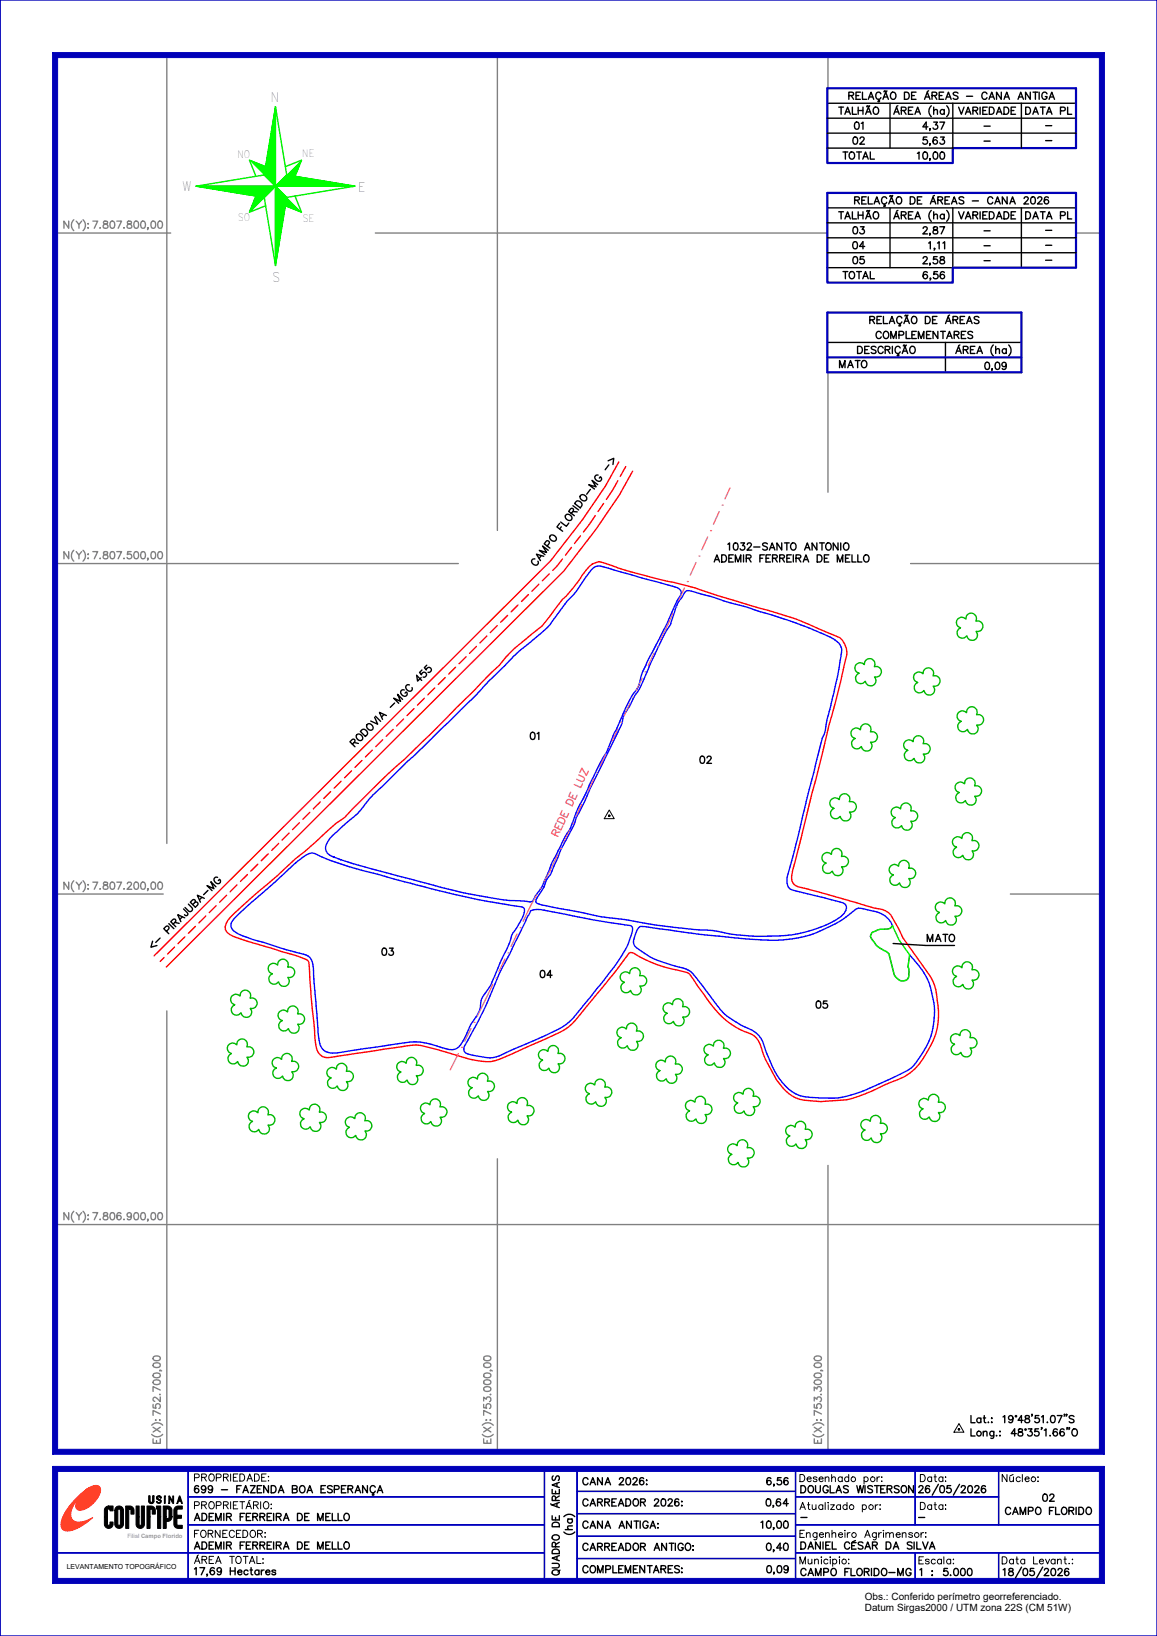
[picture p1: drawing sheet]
<svg xmlns="http://www.w3.org/2000/svg" width="210mm" height="297mm" viewBox="0 0 210 297" stroke-linecap="round" stroke-linejoin="round" font-family="sans-serif">
<!-- layer: MARGEM -->
<path d="M0 0h210v297h-210zM0 0v297" fill="none" stroke="#0000b8" stroke-width=".25"/>
<g fill="none" stroke="#0000b8" stroke-width=".18">
<path d="M9.5 266.2h191l-1 .9h-189zM34.1 266.7h.1v20.3h-.1zM34.2 266.7v20.3M34.2 276.8h64.6v.1h-64.6zM34.2 271.7h64.6v.1h-64.6zM34.2 276.8h64.6M34.2 271.8h64.6M98.8 266.7h.1v20.1h-.1zM98.8 266.7v20.1M104.7 266.7h.1v20.1h-.1zM104.7 270.7h39.7v.1h-39.7zM104.7 274.8h39.7v.1h-39.7z"/>
<path d="M104.7 278.8h39.7v.1h-39.7zM104.7 270.7h39.7M104.7 274.8h39.7M104.7 278.9h39.7M104.7 266.7v20.1M144.4 266.7h.1v20.1h-.1zM144.4 266.7v20.1M144.4 276.8h55.6v.1h-55.6zM144.4 271.7h36.9v.1h-36.9zM144.4 276.8h55.6M144.4 271.8h36.9M166 266.7h.1v10.1h-.1z"/>
<path d="M166.1 266.7v10.1M181.2 266.7h.1v10.1h-.1zM181.3 266.7v10.1M10 281.9h88.8v.1h-88.8zM10 281.9h88.8M104.7 282.9h39.7v.1h-39.7zM104.7 282.9h39.7M144.4 281.9h55.6v.1h-55.6zM144.4 281.9h55.6M166 281.9h.1v5.1h-.1zM166.1 281.9v5.1M181.2 281.9h.1v5.1h-.1z"/>
<path d="M181.3 281.9v5.1"/>
</g>
<path d="M9.5 266.2h191l-1 .9h-189z" fill="#0000b8"/>
<path d="M199.5 267.1l1-.9v21.3l-1-1z" fill="none" stroke="#0000b8" stroke-width=".18"/>
<path d="M199.5 267.1l1-.9v21.3l-1-1z" fill="#0000b8"/>
<path d="M9.5 287.5l1-1h189l1 1z" fill="none" stroke="#0000b8" stroke-width=".18"/>
<path d="M9.5 287.5l1-1h189l1 1z" fill="#0000b8"/>
<path d="M9.5 266.2l1 .9v19.4l-1 1z" fill="none" stroke="#0000b8" stroke-width=".18"/>
<path d="M9.5 266.2l1 .9v19.4l-1 1z" fill="#0000b8"/>
<path d="M34.1 266.7h.1v20.1h-.1zM34.2 266.7v20.1" fill="none" stroke="#0000b8" stroke-width=".18"/>
<path d="M27 271.6h.2v.9a.28 .28 0 0 0 .3 .3 .28 .28 0 0 0 .2-.3v-.9h.2v.9a.44 .44 0 0 1-.4 .4 .44 .44 0 0 1-.5-.4zM28.5 271.7a.45 .45 0 0 1 .5-.1 .45 .45 0 0 1 .3 .3l-.4-.2-.2 .1-.1 .1 .7 .6-.8-.3-.1-.3zM28.5 271.7a.45 .45 0 0 1 .5-.1 .45 .45 0 0 1 .3 .3l-.4-.2-.3 .2v.1l.6 .3a.4 .4 0 0 1-.1 .6 .4 .4 0 0 1-.5 0l-.2-.3 .4 .2h.2l.1-.2-.6-.5zM29.1 272.5h.1M29.8 271.6h.2v1.3h-.2zM30.6 271.6h.2l.6 1v-1h.1v1.3h-.1l-.6-1v1h-.2zM32.6 271.6h.1l.4 1.3h-.2l-.1-.4h-.4l-.1 .4h-.2zM32.6 271.9l.2 .5h-.3z" fill="none" stroke="#000" stroke-width=".18"/>
<g fill="#000">
<path d="M27 271.6h.2v.9a.28 .28 0 0 0 .3 .3 .28 .28 0 0 0 .2-.3v-.9h.2v.9a.44 .44 0 0 1-.4 .4 .44 .44 0 0 1-.5-.4z" fill-rule="evenodd"/>
<path d="M28.5 271.7a.45 .45 0 0 1 .5-.1 .45 .45 0 0 1 .3 .3l-.4-.2-.2 .1-.1 .1 .7 .6-.8-.3-.1-.3z" fill-rule="evenodd"/>
<path d="M28.5 271.7v.4l.6 .5-.1 .2h-.2l-.4-.2a.41 .41 0 0 0 .5 .3 .41 .41 0 0 0 .3-.5l-.6-.5 .1-.1 .2-.1 .4 .2a.45 .45 0 0 0-.3-.3 .45 .45 0 0 0-.5 .1z" fill-rule="evenodd"/>
<path d="M29.8 271.6v1.3h.2v-1.3zM30.6 271.6v1.3h.2v-1l.6 1h.1v-1.3h-.1v1l-.6-1zM32.6 271.6l-.5 1.3h.2l.1-.4h.4l.1 .4h.2l-.4-1.3zM32.6 271.9l.2 .5h-.3z" fill-rule="evenodd"/>
</g>
<path d="M14.8 271.2l1.2-1-1.6 1.7v-.3z" fill="none" stroke="#ff3f00" stroke-width=".18"/>
<path d="M14.8 271.2l1.2-1-1.6 1.7v-.3z" fill-rule="evenodd" fill="#ff3f00"/>
<path d="M18.9 275.4h.6v1.3a.23 .23 0 0 0 .2 .2 .23 .23 0 0 0 .3-.2v-.4h.5v.4a.79 .79 0 0 1-.8 .8 .79 .79 0 0 1-.8-.8z" fill="none" stroke="#000" stroke-width=".18"/>
<path d="M18.9 275.4h.6v1.3a.23 .23 0 0 0 .2 .2 .23 .23 0 0 0 .3-.2v-.4h.5v.4a.79 .79 0 0 1-.8 .8 .79 .79 0 0 1-.8-.8z" fill-rule="evenodd" fill="#000"/>
<path d="M13.9 271.9l1.5-1.3-1.1 1.2a4.2 4.2 0 0 0-1.3 3.8 1.92 1.92 0 0 0 2.5 .5l1.3-.6-2 1.5a3.5 3.5 0 0 1-3.3 .7 1.92 1.92 0 0 1-.1-2.4l1-1.6zM15 271.1a3 3 0 0 1 2.8-1.4 1.19 1.19 0 0 1 .2 1.8l-.6 .9-.7 .7a2.48 2.48 0 0 1-2.7 .9 1.83 1.83 0 0 1 .5-2.3zM15.4 270.6l.7-.4z" fill="none" stroke="#ff3f00" stroke-width=".18"/>
<path d="M15 271.1a2.67 2.67 0 0 0-1.1 2.7 1.47 1.47 0 0 0 1.9-.1l1.4-1.1a2.48 2.48 0 0 0 .9-2.7 1.85 1.85 0 0 0-2.5 .6zM15.4 270.6l.7-.4zM13.9 271.9l-1.8 2.3a3.5 3.5 0 0 0-.8 3.3 1.94 1.94 0 0 0 2.4 .1l1.5-.8 1.6-1.3a3.4 3.4 0 0 1-3.5 .5 2.28 2.28 0 0 1 .1-2.8l1.2-1.7 .8-.9z" fill-rule="evenodd" fill="#ff3f00"/>
<path d="M19.1 273.7l.5-.3h.9v.9h-.5v-.3l-.5 .1v1.3h-.6v-1.3zM21.1 273.6a.79 .79 0 0 1 .9-.1 .79 .79 0 0 1 .4 .7v2.4a.79 .79 0 0 1-.8 .9 .79 .79 0 0 1-.8-.8v-2.6zM21.5 274h.2l.1 .1v2.6a.23 .23 0 0 1-.2 .2 .23 .23 0 0 1-.2-.2zM22.8 273.4h.7a.79 .79 0 0 1 .8 .8v.7h-.5l-.1-.8-.3-.1v3.5h-.6zM24.7 273.4h.6v3.3l.1 .2 .3-.2v-3.3h.5v3.3a.76 .76 0 0 1-.7 .8 .76 .76 0 0 1-.8-.8zM26.7 273.4h.7a.79 .79 0 0 1 .8 .8v.7h-.6v-.8l-.4-.1v3.5h-.5zM28.4 273.4h.8v4.1h-.6v-3.5h-.2zM29.6 273.4h.8a.79 .79 0 0 1 .8 .8v1.2a.79 .79 0 0 1-.8 .8h-.2v1.3h-.6zM30.2 273.9l.3 .1 .2 .1v1.3l-.2 .3h-.3zM31.8 273.7l.4-.3h.9v.6h-.8l-.2 .2v.9h.8v.5h-.8v1.1l.2 .2h.8v.6l-1-.1-.5-.5v-2.7z" fill="none" stroke="#000" stroke-width=".18"/>
<g fill="#000">
<path d="M19.1 273.7l-.2 .4v1.3h.6v-1.3l.5-.1v.3h.5v-.9h-.9zM22.8 273.4v4.1h.6v-3.5l.3 .1 .1 .8h.5v-.7a.79 .79 0 0 0-.8-.8zM24.7 273.4v3.3a.76 .76 0 0 0 .8 .8 .76 .76 0 0 0 .7-.8v-3.3h-.5v3.3l-.2 .2-.2-.2v-3.3zM26.7 273.4v4.1h.5v-3.5l.4 .1v.8h.6v-.7a.79 .79 0 0 0-.8-.8zM28.4 273.4v.6h.2v3.5h.6v-4.1zM29.6 273.4v4.1h.6v-1.3h.2a.79 .79 0 0 0 .8-.8v-1.2a.79 .79 0 0 0-.8-.8zM30.2 273.9l.3 .1 .2 .1v1.3l-.2 .3h-.3zM31.8 273.6l-.2 .5v2.8l.5 .5 1 .1v-.6h-.8l-.2-.2v-1.1h.8v-.5h-.8v-1l.2-.1h.8v-.6h-.9z" fill-rule="evenodd"/>
<path d="M21.1 273.6l-.3 .5v2.6a.79 .79 0 0 0 .8 .8 .79 .79 0 0 0 .8-.9v-2.4a.79 .79 0 0 0-.4-.7 .79 .79 0 0 0-.9 .1zM21.5 274h.2l.1 .1v2.6a.23 .23 0 0 1-.2 .2 .23 .23 0 0 1-.2-.2z" fill-rule="evenodd"/>
</g>
<path d="M27 271.6h.2v.9l.2 .3 .3-.1v-.2v-.9h.2v.9a.44 .44 0 0 1-.4 .4 .44 .44 0 0 1-.5-.4z" fill="none" stroke="#000" stroke-width=".25"/>
<!-- layer: SETA_NORTE -->
<g fill="none" stroke="#0f0" stroke-width=".25">
<path d="M50 19.4l2 12.4 12.4 2-12.4 2-2 12.4-2-12.4-12.4-2 12.4-2zM50 19.6h.1M50 19.4h.1M50 19.7h-.1M50 19.8l-.1 .1M50 19.9l-.1 .1M50 19.4v28.8M35.6 33.8h28.8M35.6 33.8h.1M35.8 33.8h-.1M35.9 33.8h-.1M36 33.8v.1"/>
<path d="M36.1 33.8v.1M36.3 33.8l-.1 .1M36.4 33.8l-.1 .1M36.5 33.8l-.1 .1M36.7 33.8l-.2 .1M36.8 33.8l-.2 .2M36.9 33.8l-.2 .2M37 33.8l-.2 .2M37.2 33.8l-.3 .2M37.3 33.8l-.3 .2M37.4 33.8l-.2 .3M37.5 33.8l-.2 .3"/>
<path d="M37.7 33.8l-.3 .3M37.8 33.8l-.3 .3M37.9 33.8l-.3 .3M38.1 33.8l-.4 .3M38.2 33.8l-.4 .4M38.3 33.8l-.4 .4M38.4 33.8l-.4 .4M38.6 33.8l-.5 .4M38.7 33.8l-.4 .4M38.8 33.8l-.4 .5M38.9 33.8l-.4 .5M39.1 33.8l-.5 .5"/>
<path d="M39.2 33.8l-.5 .5M39.3 33.8l-.5 .5M39.5 33.8l-.6 .5M39.6 33.8l-.6 .6M39.7 33.8l-.6 .6M39.8 33.8l-.6 .6M40 33.8l-.7 .6M40.1 33.8l-.6 .6M40.2 33.8l-.6 .7M40.3 33.8l-.6 .7M40.5 33.8l-.7 .7M40.6 33.8l-.7 .7"/>
<path d="M40.7 33.8l-.7 .7M40.9 33.8l-.8 .7M41 33.8l-.8 .8M41.1 33.8l-.8 .8M41.2 33.8l-.8 .8M41.4 33.8l-.9 .8M41.5 33.8l-.8 .8M41.6 33.8l-.8 .9M41.7 33.8l-.8 .9M41.9 33.8l-.9 .9M42 33.8l-.9 .9M42.1 33.8l-.9 .9"/>
<path d="M42.3 33.8l-1 .9M42.4 33.8l-1 1M42.5 33.8l-1 1M42.6 33.8l-1 1M42.8 33.8l-1 1M42.9 33.8l-1 1M43 33.8l-1 1M43.1 33.8l-1 1.1M43.3 33.8l-1.1 1.1M43.4 33.8l-1.1 1.1M43.5 33.8l-1.1 1.1M43.7 33.8l-1.2 1.1"/>
<path d="M43.8 33.8l-1.2 1.2M43.9 33.8l-1.2 1.2M44 33.8l-1.2 1.2M44.2 33.8l-1.2 1.2M44.3 33.8l-1.2 1.2M44.4 33.8l-1.2 1.2M44.6 33.8l-1.3 1.3M44.7 33.8l-1.3 1.3M44.8 33.8l-1.3 1.3M44.9 33.8l-1.3 1.3M45.1 33.8l-1.4 1.3M45.2 33.8l-1.4 1.4"/>
<path d="M45.3 33.8l-1.4 1.4M45.4 33.8l-1.4 1.4M45.5 29.2l2.5 2.5M45.6 33.8l-1.4 1.4M45.7 29.2l2.3 2.4M45.7 33.8l-1.4 1.4M45.8 33.8l-1.4 1.4M45.9 29.3l2.1 2.1M46 33.8l-1.5 1.5M46.1 33.8l-1.5 1.5M46.1 29.4l1.9 1.9M46.2 33.8l-1.5 1.5"/>
<path d="M46.3 29.5l1.7 1.7M46.3 33.8l-1.5 1.5M46.5 35.6l-1.2 2.9M46.5 33.8l-1.6 1.5M46.5 35.6h-.1M46.5 29.6l1.6 1.5M46.6 33.8l-1.6 1.6M46.7 33.8l-1.6 1.6M46.8 33.8l-1.5 1.6M47 33.8l-1.6 1.6M47.1 33.8l-1.6 1.6M47.1 29.8l1 1"/>
<path d="M47.2 33.8l-1.6 1.6M47.4 33.8l-1.7 1.7M47.5 33.8l-1.7 1.7M47.6 33.8l-1.7 1.7M47.7 33.8l-1.7 1.7M47.7 30.1l.5 .4M47.9 33.8l-1.8 1.7M48 33.8l-1.8 1.8M48.1 33.8l-1.8 1.8M48.2 30.2v.1M48.2 37.3l-2.9 1.2M48.2 30.3l-2.9-1.2 1.2 2.9"/>
<path d="M48.2 33.8l-1.7 1.8M48.4 33.8l-2.1 2M48.5 33.8l-2.2 2.3M48.6 33.8l-2.4 2.5M48.8 33.8l-2.7 2.7M48.9 33.8l-2.9 2.9M49 33.8l-3.1 3.1M49.1 33.8l-3.2 3.3M49.3 33.8l-3.5 3.5M49.4 33.8l-3.7 3.7M49.5 33.8l-3.9 3.9M49.6 33.8l-4.1 4.1"/>
<path d="M49.8 33.8l-4.4 4.3M49.9 33.8l-4.5 4.5M50 24.4l-1 1M50 38.2l2-2 2.1 2.1M50 38l2-2 2.3 2.4M50 20.1l-.1 .1M50 20.2l-.2 .2M50 20.3l-.2 .2M50 20.4l-.2 .3M50 20.6l-.2 .2M50 20.7l-.3 .3M50 20.8l-.3 .3"/>
<path d="M50 21l-.3 .3M50 21.1l-.3 .3M50 21.2l-.4 .4M50 21.3l-.4 .4M50 21.5l-.4 .4M50 21.6l-.4 .4M50 21.7l-.5 .5M50 21.9l-.5 .4M50 22l-.5 .5M50 22.1l-.5 .5M50 22.2l-.6 .6M50 22.4l-.6 .5"/>
<path d="M50 22.5l-.6 .6M50 22.6l-.6 .7M50 22.7l-.7 .7M50 22.9l-.7 .7M50 23l-.7 .7M50 23.1l-.7 .8M50 23.3l-.8 .7M50 23.4l-.8 .8M50 23.5l-.8 .8M50 23.6l-.8 .9M50 23.8l-.9 .8M50 23.9l-.9 .9"/>
<path d="M50 24l-.9 .9M50 24.1l-.9 1M50 24.3l-1 .9M50 24.5l-1 1M50 24.7l-1 1M50 24.8l-1.1 1M50 24.9l-1.1 1.1M50 25l-1.1 1.2M50 25.2l-1.1 1.1M50 25.3l-1.2 1.2M50 25.4l-1.2 1.2M50 25.5l-1.2 1.3"/>
<path d="M50 25.7l-1.2 1.2M50 25.8l-1.3 1.3M50 25.9l-1.3 1.3M50 26.1l-1.3 1.3M50 26.2l-1.3 1.3M50 26.3l-1.4 1.4M50 26.4l-1.4 1.4M50 26.6l-1.4 1.4M50 26.7l-1.4 1.4M50 26.8l-1.5 1.5M50 26.9l-1.5 1.5M50 27.1l-1.5 1.5"/>
<path d="M50 27.2l-1.5 1.5M50 27.3l-1.6 1.6M50 27.5l-1.6 1.5M50 27.6l-1.6 1.6M50 27.7l-1.6 1.7M50 27.8l-1.7 1.7M50 28l-1.7 1.7M50 28.1l-1.7 1.7M50 28.2l-1.7 1.8M50 28.3l-1.8 1.8M50 28.5l-1.8 1.8M50 28.6l-1.8 1.8-.3-.3"/>
<path d="M50 28.7l-1.8 1.9-.7-.6M50 28.9l-1.9 1.8-.8-.8M50 29l-1.9 1.9-1.2-1.2M50 29.1l-1.9 1.9-1.4-1.3M50 29.2l-1.9 2M50 29.4l-2 1.9M50 29.5l-2 2M50 29.6l-2 2M50 29.7l-2 2.1 4 4M50 29.9l-2 1.9M50 30l-1.9 1.9M50 30.1l-1.8 1.9"/>
<path d="M50 30.3l-1.8 1.7M50 30.4l-1.7 1.7M50 30.5l-1.6 1.7M50 30.6l-1.6 1.6M50 30.8l-1.5 1.5M50 30.9l-1.5 1.4M50 31l-1.4 1.4M50 31.2l-1.3 1.3M50 31.3l-1.3 1.2M50 31.4l-1.2 1.2M50 31.5l-1.1 1.2M50 31.7l-1.1 1"/>
<path d="M50 31.8l-1 1M50 31.9l-.9 1M50 32l-.9 .9M50 32.2l-.8 .8M50 32.3l-.8 .7M50 32.4l-.7 .7M50 32.6l-.6 .6M50 32.7l-.6 .5M50 32.8l-.5 .5M50 32.9l-.4 .5M50 33.1l-.4 .3M50 33.2l-.3 .3"/>
<path d="M50 33.3l-.2 .3M50 33.4l-.2 .2M50 33.6l-.1 .1M50 33.7h.1M50 33.8h.1M50.1 33.9l-.1 .1M50.1 33.9l-.1 .2M50.2 34l-.2 .2M50.3 34.1l-.3 .2M50.3 34.1l-.3 .4M50.4 34.2l-.4 .4M50.5 34.3l-.5 .4"/>
<path d="M50.5 34.3l-.5 .5M50.6 34.4l-.6 .6M50.7 34.4l-.7 .7M50.7 34.5l-.7 .7M50.8 34.6l-.8 .8M50.8 34.6l-.8 .9M50.9 34.7l-.9 .9M51 34.8l-1 .9M51 34.8l-1 1.1M51.1 34.9l-1.1 1.1M51.2 35l-1.2 1.1M51.2 35l-1.2 1.2"/>
<path d="M51.3 35.1l-1.3 1.3M51.4 35.2l-1.4 1.3M51.4 40l-1.4 1.3M51.4 39.8l-1.4 1.4M51.4 39.7l-1.4 1.4M51.4 35.2l-1.4 1.4M51.4 39.5l-1.4 1.5M51.5 39.4l-1.5 1.4M51.5 35.3l-1.5 1.5M51.5 39.2l-1.5 1.5M51.5 39.1l-1.5 1.5M51.5 38.9l-1.5 1.6"/>
<path d="M51.5 35.3l-1.5 1.6M51.6 38.8l-1.6 1.5M51.6 38.6l-1.6 1.6M51.6 38.5l-1.6 1.6M51.6 35.4l-1.6 1.6M51.6 38.3l-1.6 1.6M51.7 38.2l-1.7 1.6M51.7 35.5l-1.7 1.6M51.7 38l-1.7 1.7M51.7 37.9l-1.7 1.7M51.7 37.7l-1.7 1.7M51.7 35.5l-1.7 1.8"/>
<path d="M51.8 37.5l-1.8 1.8M51.8 37.4l-1.8 1.8M51.8 30.3l2.9-1.2-1.2 2.9M51.8 37.3v.1M51.8 35.6l-1.8 1.8M51.8 37.2l-1.8 1.9M51.8 37.2l.3 .2M51.8 37.1l.5 .4M51.8 37.1l-1.8 1.8M51.8 37l.7 .6M51.9 36.9l-1.9 1.9M51.9 35.7l-1.9 1.8"/>
<path d="M51.9 36.9l.8 .8M51.9 36.7l1.2 1.2M51.9 36.6l-1.9 1.9M51.9 36.6l1.4 1.3M51.9 35.7l-1.9 1.9M51.9 36.5l-1.9 1.9M51.9 36.5l1.6 1.5M52 36.3l1.9 1.9M52 35.8l-2 2M52 35.9l2.5 2.5M52 35.9l-2 2M52.1 31.8l-6.8 6.7"/>
<path d="M52.5 31.8l-2 2M52.6 31.9l-1.9 1.9M52.7 31.9l-1.9 1.9M52.8 31.9l-1.9 1.9M52.9 37.8l-1-1-1.9 1.9M52.9 31.9l-1.9 1.9M53 31.9l-1.8 1.9M53.2 31.9l-1.9 1.9M53.3 32l-1.9 1.8M53.4 32l-1.8 1.8M53.5 35.6l1.2 2.9-2.9-1.2M53.6 32l-1.9 1.8"/>
<path d="M53.6 32l-1.8 1.8M53.7 31.7l-.3 .3M53.7 38.1l-1.7-1.8-2 2M53.7 32l-1.8 1.8M53.7 31.5l-.4 .5M53.8 32.1l-1.7 1.7M53.8 31.3l-.6 .7M53.9 31.1l-.8 .8M53.9 32.1l-1.7 1.7M54 30.9l-1 1M54 32.1l-1.7 1.7M54.1 30.7l-1.2 1.2"/>
<path d="M54.1 32.1l-1.7 1.7M54.1 30.5l-1.3 1.4M54.2 30.3l-1.5 1.6M54.3 32.1l-1.7 1.7M54.3 30.1l-1.7 1.7M54.4 32.1l-1.7 1.7M54.4 29.9l-1.9 1.9M54.5 32.2l-1.7 1.6M54.5 29.7l-4.1 4.1M54.6 29.5l-4.3 4.3M54.6 32.2l-1.6 1.6M54.6 29.3l-4.4 4.5"/>
<path d="M54.7 32.2l-1.6 1.6M54.8 32.2l-1.6 1.6M54.9 32.2l-1.6 1.6M55 32.2l-1.5 1.6M55.1 32.3l-1.5 1.5M55.2 32.3l-1.5 1.5M55.3 32.3l-1.4 1.5M55.5 32.3l-1.5 1.5M55.6 32.3l-1.5 1.5M55.7 32.4l-1.5 1.4M55.8 32.4l-1.4 1.4M55.9 32.4l-1.4 1.4"/>
<path d="M56 32.4l-1.4 1.4M56.1 32.4l-1.4 1.4M56.2 32.4l-1.3 1.4M56.3 32.5l-1.3 1.3M56.4 32.5l-1.3 1.3M56.5 32.5l-1.2 1.3M56.7 32.5l-1.3 1.3M56.8 32.5l-1.3 1.3M56.9 32.6l-1.3 1.2M57 32.6l-1.2 1.2M57.1 32.6l-1.2 1.2M57.2 32.6l-1.2 1.2"/>
<path d="M57.3 32.6l-1.2 1.2M57.4 32.6l-1.1 1.2M57.5 32.7l-1.1 1.1M57.6 32.7l-1.1 1.1M57.8 32.7l-1.1 1.1M57.9 32.7l-1.1 1.1M58 32.7l-1.1 1.1M58.1 32.8l-1.1 1M58.2 32.8l-1 1M58.3 32.8l-1 1M58.4 32.8l-1 1M58.5 32.8l-1 1"/>
<path d="M58.6 32.8l-.9 1M58.7 32.9l-.9 .9M58.8 32.9l-.9 .9M59 32.9l-.9 .9M59.1 32.9l-.9 .9M59.2 32.9l-.9 .9M59.3 33l-.9 .8M59.4 33l-.8 .8M59.5 33l-.8 .8M59.6 33l-.8 .8M59.7 33l-.8 .8M59.8 33l-.7 .8"/>
<path d="M59.9 33.1l-.7 .7M60 33.1l-.7 .7M60.2 33.1l-.7 .7M60.3 33.1l-.7 .7M60.4 33.1l-.7 .7M60.5 33.2l-.7 .6M60.6 33.2l-.6 .6M60.7 33.2l-.6 .6M60.8 33.2l-.6 .6M60.9 33.2l-.6 .6M61 33.2l-.5 .6M61.1 33.3l-.5 .5"/>
<path d="M61.3 33.3l-.6 .5M61.4 33.3l-.5 .5M61.5 33.3l-.5 .5M61.6 33.3l-.5 .5M61.7 33.4l-.5 .4M61.8 33.4l-.4 .4M61.9 33.4l-.4 .4M62 33.4l-.4 .4M62.1 33.4l-.3 .4M62.2 33.4l-.3 .4M62.3 33.5l-.3 .3M62.5 33.5l-.4 .3"/>
<path d="M62.6 33.5l-.3 .3M62.7 33.5l-.3 .3M62.8 33.5l-.3 .3M62.9 33.5l-.3 .3M63 33.6l-.2 .2M63.1 33.6l-.2 .2M63.2 33.6l-.2 .2M63.3 33.6l-.1 .2M63.4 33.6l-.1 .2M63.5 33.7l-.1 .1M63.7 33.7l-.2 .1M63.8 33.7l-.1 .1"/>
<path d="M63.9 33.7l-.1 .1M64 33.7l-.1 .1M64.1 33.7l-.1 .1M64.2 33.8h.1M64.3 33.8h.1M50 48.1h.1M50 47.9v.1M50.1 47.8h-.1M50.1 47.6l-.1 .1M50.1 47.5l-.1 .1M50.1 47.3l-.1 .2M50.2 47.2l-.2 .1"/>
<path d="M50.2 47l-.2 .2M50.2 46.9l-.2 .2M50.2 46.7l-.2 .2M50.3 46.5l-.3 .3M50.3 46.4l-.3 .3M50.3 46.2l-.3 .4M50.3 46.1l-.3 .3M50.4 45.9l-.4 .4M50.4 45.8l-.4 .4M50.4 45.6l-.4 .5M50.4 45.5l-.4 .4M50.5 45.3l-.5 .5"/>
<path d="M50.5 45.2l-.5 .5M50.5 45l-.5 .5M50.6 44.9l-.6 .5M50.6 44.7l-.6 .6M50.6 44.6l-.6 .6M50.6 44.4l-.6 .6M50.7 44.3l-.7 .6M50.7 44.1l-.7 .7M50.7 44l-.7 .7M50.7 43.8l-.7 .7M50.8 43.6l-.8 .8M50.8 43.5l-.8 .8"/>
<path d="M50.8 43.3l-.8 .8M50.8 43.2l-.8 .8M50.9 43l-.9 .9M50.9 42.9l-.9 .9M50.9 42.7l-.9 .9M50.9 42.6l-.9 .9M51 42.4l-1 1M51 42.3l-1 1M51 42.1l-1 1M51 42l-1 1M51.1 41.8l-1.1 1.1M51.1 41.7l-1.1 1"/>
<path d="M51.1 41.5l-1.1 1.1M51.1 41.4l-1.1 1.1M51.2 41.2l-1.2 1.2M51.2 41.1l-1.2 1.1M51.2 40.9l-1.2 1.2M51.2 40.8l-1.2 1.2M51.3 40.6l-1.3 1.3M51.3 40.4l-1.3 1.3M51.3 40.3l-1.3 1.3M51.3 40.1l-1.3 1.4"/>
</g>
<!-- layer: TEXTO -->
<g fill="none" stroke="#000" stroke-width=".18">
<path d="M110.5 148l.1 .1h-.2zM110.5 148h.1v.1zM110.5 148.2l.1-.1v.1zM110.6 147.1l.9 1.5h-1.8zM110.6 148h.1l-.1 .1zM110.6 148.1l.1-.1v.1zM110.6 148.1h.1v.1zM110.6 148.1l.1 .1h-.1zM174 259.4l.1 .1h-.2zM174 259.4l.1-.1v.2zM174.1 258.4l.9 1.6h-1.9zM174.1 259.3l.1 .1-.1 .1z"/>
<path d="M174.1 259.5h.1v.1zM174.1 259.5l.1 .1h-.1zM174.1 259.5v.1h-.1zM174.2 259.4v.1h-.1z"/>
</g>
<g fill="#000">
<path d="M110.5 148l.1 .1h-.2zM110.5 148h.1v.1zM110.6 148h.1l-.1 .1zM110.6 148.1l.1-.1v.1zM110.6 148.1h.1v.1zM110.6 148.1l.1 .1h-.1zM110.5 148.2l.1-.1v.1zM110.4 148.1h.2l-.1 .1zM174 259.4l.1 .1h-.2zM174 259.4l.1-.1v.2zM174.1 259.3l.1 .1-.1 .1zM174.2 259.4v.1h-.1z"/>
<path d="M174.1 259.5h.1v.1zM174.1 259.5l.1 .1h-.1zM174.1 259.5v.1h-.1zM173.9 259.5h.2l-.1 .1z"/>
</g>
<!-- layer: 0114000699001 -->
<path d="M107.3 103.5l.8-.6a2.79 2.79 0 0 1 2.2 .2l11.4 3.2a2.34 2.34 0 0 1 2 1.2l-.1 .4-.5 .8a118.2 118.2 0 0 1-5.7 11.5l-.2 .7a7.2 7.2 0 0 0-1 2.8 5 5 0 0 1-1.4 2.5l-1.2 2.2-1.7 4-.5 .8-1.3 3.4-1.1 1.8-2.7 5.7a30 30 0 0 0-2.7 6.2l-.7 1-2.7 5.2-1.8 4.4-1.4 2.1a.88 .88 0 0 1-1 .7 87 87 0 0 1-19.8-3.6 178.3 178.3 0 0 1-15.6-4.5 1.81 1.81 0 0 1-1.1-2.9l.9-1.1 2.9-2.6a15.2 15.2 0 0 0 3.8-4l19.4-18.9a101.7 101.7 0 0 1 12.3-11.7l1.1-1.1 3-4.2a21.8 21.8 0 0 0 3.7-4.7z" fill="none" stroke="#00f" stroke-width=".25"/>
<!-- layer: 0114000699002 -->
<path d="M124.4 107.4a1.02 1.02 0 0 1 1.1-.1l7.3 2.2a120.7 120.7 0 0 1 18 6.2l.5 .3a2.52 2.52 0 0 1 1.3 3.3l-.6 3.8-2 8.1a5.8 5.8 0 0 1-.7 2.7l-4.6 18.4-1.6 6a2.5 2.5 0 0 0 .4 3.2l8.3 2.1a2.18 2.18 0 0 1 1.8 .9 2.03 2.03 0 0 1-1 1.9 23.9 23.9 0 0 1-14 3.6 37.6 37.6 0 0 1-9.2-1.1 102.2 102.2 0 0 1-11.4-1.1 73.7 73.7 0 0 0-9-1.4l-9.3-1.8a5 5 0 0 1-2.5-.8 8.6 8.6 0 0 1 1.6-2.8l.4-1.3a20.2 20.2 0 0 0 2.6-5.4l2.4-4.5 .6-1.8 1.4-2.6 1-2.4 5.3-10.8 .5-1.2a4.5 4.5 0 0 1 1.3-2.9l1-1.9a13.6 13.6 0 0 0 2.4-4.7l2.6-5.8 1.4-2.3 .7-2.2a6.4 6.4 0 0 1 1.5-3z" fill="none" stroke="#00f" stroke-width=".25"/>
<!-- layer: 0114000699003 -->
<path d="M42.9 166.4l6.8-6.1a40.8 40.8 0 0 1 6.2-5.2 1.55 1.55 0 0 1 1.6 0 71.7 71.7 0 0 0 12.4 4 203 203 0 0 0 25.1 5.7 1.23 1.23 0 0 1 .1 1.2l-1.4 2.6a4.4 4.4 0 0 0-1.2 2.5l-2.7 6.1a13.8 13.8 0 0 1-2.2 3.8l-.2 .5a6 6 0 0 1-1.7 4.1l-.3 .5a14.4 14.4 0 0 1-2.1 4 2.11 2.11 0 0 1-2.4 .3 14.9 14.9 0 0 0-8.9-.9l-9.1 1.4a7 7 0 0 1-3.7 0 2.72 2.72 0 0 1-1.3-2.5l-1-11.8a3.3 3.3 0 0 0-1-3l-11-3.4a5.3 5.3 0 0 1-2.8-1.7 1.34 1.34 0 0 1 .3-1.6z" fill="none" stroke="#00f" stroke-width=".25"/>
<!-- layer: 0114000699004 -->
<path d="M96.3 165.3a5.2 5.2 0 0 1 3.5 .1 192.4 192.4 0 0 0 14.8 2.7 1.1 1.1 0 0 1 .1 1.2 16.2 16.2 0 0 1-3.1 6.1l-5.1 6.4a19.4 19.4 0 0 1-4.5 4.7l-3.3 1.6-6.7 2.9a5.8 5.8 0 0 1-5.1 .8 3.6 3.6 0 0 1-2.6-.9 1.54 1.54 0 0 1 .4-1.7 92.6 92.6 0 0 0 6.3-13.2l1.5-2.9z" fill="none" stroke="#00f" stroke-width=".25"/>
<!-- layer: 0114000699005 -->
<path d="M115.9 168.4a1.23 1.23 0 0 1 1.4-.2 193.1 193.1 0 0 0 23.7 2.5 23.2 23.2 0 0 0 14.1-5.4 1.59 1.59 0 0 1 1.9-.2l.7 .1a4.8 4.8 0 0 1 4.3 2.9 2.06 2.06 0 0 1-2 .6l-1.6 .5-.4 .8a5 5 0 0 0 2.9 2.8l.4 .3 .9 3.6a1.59 1.59 0 0 0 2.6 1 3 3 0 0 0 0-2.2l.3-2.2a14.1 14.1 0 0 1 4 7 14.2 14.2 0 0 1-3.8 13.7 62.9 62.9 0 0 1-11.5 5 17.7 17.7 0 0 1-6.7 .2 6.6 6.6 0 0 1-5.6-3.3 28.4 28.4 0 0 1-3.1-6.8 5.1 5.1 0 0 0-3.2-2.7 13.5 13.5 0 0 1-6.3-5.6l-2-2.6a5.5 5.5 0 0 0-3-2.5 18.5 18.5 0 0 1-8.4-3.7 1.42 1.42 0 0 1-.3-1.9z" fill="none" stroke="#00f" stroke-width=".25"/>
<!-- layer: MATO -->
<path d="M158.2 169.3l.2-.1a4.7 4.7 0 0 1 2.9-.6l.7-.5 .3 .7a21.7 21.7 0 0 0 2.8 4.5l-.3 2.2a2.55 2.55 0 0 1-.2 2.4 1.68 1.68 0 0 1-2.4-1.2l-.9-3.6-.4-.3a5 5 0 0 1-2.9-2.8z" fill="none" stroke="#0f0" stroke-width=".25"/>
<!-- layer: 0114000699 -->
<path d="M42.6 165.7l7.8-6.8 3.3-3.1 3.7-3a35.7 35.7 0 0 1 5.2-4.4 196.7 196.7 0 0 1 12.3-12l15.7-15.6 1.3-1.6 1.4-1.5 5.1-4.1 3.7-4.8 .6-.5 2.6-3.3a9.6 9.6 0 0 1 2.2-2.6l1.2-.4 .7 .1a95.1 95.1 0 0 0 12.9 3.6l4 1.1 4 1.3 7.5 2.3a56.7 56.7 0 0 1 11.9 4.2l1.9 .8a3 3 0 0 1 2.1 3 139 139 0 0 1-3.2 13.3l-6.7 27a1.84 1.84 0 0 0 1.8 2.5l13.1 3.6a4.2 4.2 0 0 1 2.9 1.2l2.3 4.3 5 7a11.3 11.3 0 0 1 1.4 5.3 12 12 0 0 1-2.1 8.5 10 10 0 0 1-6.3 5.3l-3.7 1.7-3.4 1.3a20.9 20.9 0 0 1-7.8 .4 6.4 6.4 0 0 1-5.4-3 19.7 19.7 0 0 1-3.4-6.4 3.8 3.8 0 0 0-3-3.1 16.1 16.1 0 0 1-7.4-6.7l-2.1-3a2.12 2.12 0 0 0-1.9-1.3 27 27 0 0 1-9.1-3.4l-.5 .1-2.8 3.8-6.2 7.5a10.5 10.5 0 0 1-5.4 4l-3.2 1.4a49.4 49.4 0 0 1-7.4 3 19.4 19.4 0 0 1-7-1.3l-4-1.2a8.5 8.5 0 0 0-5.3-.2l-12.3 1.9a2.34 2.34 0 0 1-2.8-.8 12.6 12.6 0 0 1-.8-5l-.5-5.2-.3-5.1a1.39 1.39 0 0 0-.8-1.7l-1.8-.7-4.4-1.3a45.3 45.3 0 0 1-7.5-2.5 1.52 1.52 0 0 1-.4-2.5z" fill="none" stroke="#f00" stroke-width=".25"/>
<!-- layer: RESERVA -->
<g fill="none" stroke="#00b800" stroke-width=".25">
<path d="M173.8 112.4l.1-.1a1 1 0 0 1 1.4 .1 .97 .97 0 0 1 1.2-1.1 .97 .97 0 0 1 .6 1.5 .97 .97 0 0 1 1.3 .9 .97 .97 0 0 1-1.2 .9 .97 .97 0 0 1-.3 1.6 .97 .97 0 0 1-1.4-.8 .97 .97 0 0 1-1.6 .1 .97 .97 0 0 1 .4-1.5 .97 .97 0 0 1-.5-1.6zM154.7 132.5l.1-.1a1 1 0 0 1 1.4 .1 .97 .97 0 0 1 1.1-1.1 .97 .97 0 0 1 .7 1.5 .97 .97 0 0 1 1.3 .9 .97 .97 0 0 1-1.3 .9 .97 .97 0 0 1-.3 1.6 .97 .97 0 0 1-1.4-.8 .97 .97 0 0 1-1.5 .1 .97 .97 0 0 1 .4-1.5 .97 .97 0 0 1-.5-1.6zM155.4 120.6h.1a1 1 0 0 1 1.4 0 .97 .97 0 0 1 1.2-1 .97 .97 0 0 1 .6 1.4 .97 .97 0 0 1 1.3 .9 .97 .97 0 0 1-1.3 1 .97 .97 0 0 1-.3 1.5 .97 .97 0 0 1-1.4-.7 .97 .97 0 0 1-1.5 0 .97 .97 0 0 1 .4-1.5 .97 .97 0 0 1-.5-1.6zM164.3 134.6h.1a1 1 0 0 1 1.3 0 .97 .97 0 0 1 1.2-1 .97 .97 0 0 1 .7 1.4 .97 .97 0 0 1 1.2 .9 .97 .97 0 0 1-1.2 1 .97 .97 0 0 1-.3 1.5 .97 .97 0 0 1-1.4-.7 .97 .97 0 0 1-1.6 0 .97 .97 0 0 1 .5-1.5 .97 .97 0 0 1-.5-1.6zM166.1 122.3l.1-.1a1 1 0 0 1 1.3 .1 .97 .97 0 0 1 1.2-1 .97 .97 0 0 1 .6 1.4 .97 .97 0 0 1 1.3 .9 .97 .97 0 0 1-1.2 1 .97 .97 0 0 1-.3 1.5 .97 .97 0 0 1-1.4-.7 .97 .97 0 0 1-1.6 0 .97 .97 0 0 1 .5-1.5 .97 .97 0 0 1-.5-1.6zM174 129.4v-.1a1 1 0 0 1 1.4 .1 .97 .97 0 0 1 1.2-1.1 .97 .97 0 0 1 .6 1.5 .97 .97 0 0 1 1.3 .9 .97 .97 0 0 1-1.2 .9 .97 .97 0 0 1-.3 1.6 .97 .97 0 0 1-1.4-.8 .97 .97 0 0 1-1.6 .1 .97 .97 0 0 1 .5-1.5 .97 .97 0 0 1-.5-1.6zM149.4 155.1l.1-.1a1 1 0 0 1 1.4 .1 .97 .97 0 0 1 1.2-1 .97 .97 0 0 1 .6 1.4 .97 .97 0 0 1 1.3 .9 .97 .97 0 0 1-1.3 .9 .97 .97 0 0 1-.3 1.6 .97 .97 0 0 1-1.3-.8 .97 .97 0 0 1-1.6 .1 .97 .97 0 0 1 .4-1.5 .97 .97 0 0 1-.5-1.6zM150.9 145.2l.1-.1a1 1 0 0 1 1.3 .1 .97 .97 0 0 1 1.2-1.1 .97 .97 0 0 1 .7 1.5 .97 .97 0 0 1 1.2 .9 .97 .97 0 0 1-1.2 .9 .97 .97 0 0 1-.3 1.6 .97 .97 0 0 1-1.4-.8 .97 .97 0 0 1-1.6 .1 .97 .97 0 0 1 .5-1.6 .97 .97 0 0 1-.5-1.5zM161.6 157.2h.1a1 1 0 0 1 1.4 .1 .97 .97 0 0 1 1.2-1.1 .97 .97 0 0 1 .6 1.4 .97 .97 0 0 1 1.3 .9 .97 .97 0 0 1-1.3 1 .97 .97 0 0 1-.2 1.5 .97 .97 0 0 1-1.4-.7 .97 .97 0 0 1-1.6 0 .97 .97 0 0 1 .4-1.5 .97 .97 0 0 1-.5-1.6zM162 146.8h.1a1 1 0 0 1 1.4 0 .97 .97 0 0 1 1.1-1 .97 .97 0 0 1 .7 1.4 .97 .97 0 0 1 1.3 .9 .97 .97 0 0 1-1.3 1 .97 .97 0 0 1-.3 1.5 .97 .97 0 0 1-1.4-.7 .97 .97 0 0 1-1.5 0 .97 .97 0 0 1 .4-1.5 .97 .97 0 0 1-.5-1.6zM173.1 152.2l.1-.1a1 1 0 0 1 1.4 .1 .97 .97 0 0 1 1.2-1 .97 .97 0 0 1 .6 1.4 .97 .97 0 0 1 1.3 .9 .97 .97 0 0 1-1.3 1 .97 .97 0 0 1-.3 1.5 .97 .97 0 0 1-1.3-.7 .97 .97 0 0 1-1.6 0 .97 .97 0 0 1 .4-1.5 .97 .97 0 0 1-.5-1.6zM173.6 142.3l.1-.1a1 1 0 0 1 1.4 .1 .97 .97 0 0 1 1.1-1 .97 .97 0 0 1 .7 1.4 .97 .97 0 0 1 1.3 .9 .97 .97 0 0 1-1.3 .9 .97 .97 0 0 1-.3 1.6 .97 .97 0 0 1-1.4-.8 .97 .97 0 0 1-1.5 .1 .97 .97 0 0 1 .4-1.5 .97 .97 0 0 1-.5-1.6z"/>
<path d="M48.9 175.2l.1-.1a1 1 0 0 1 1.4 .1 .97 .97 0 0 1 1.2-1 .97 .97 0 0 1 .6 1.4 .97 .97 0 0 1 1.3 .9 .97 .97 0 0 1-1.3 .9 .97 .97 0 0 1-.3 1.6 .97 .97 0 0 1-1.3-.8 .97 .97 0 0 1-1.6 .1 .97 .97 0 0 1 .4-1.5 .97 .97 0 0 1-.5-1.6zM112.8 176.7h.1a1 1 0 0 1 1.4 .1 .97 .97 0 0 1 1.2-1.1 .97 .97 0 0 1 .6 1.4 .97 .97 0 0 1 1.3 1 .97 .97 0 0 1-1.3 .9 .97 .97 0 0 1-.3 1.5 .97 .97 0 0 1-1.3-.7 .97 .97 0 0 1-1.6 0 .97 .97 0 0 1 .4-1.5 .97 .97 0 0 1-.5-1.6zM170 164.1l.1-.1a1 1 0 0 1 1.4 .1 .97 .97 0 0 1 1.1-1.1 .97 .97 0 0 1 .7 1.5 .97 .97 0 0 1 1.3 .9 .97 .97 0 0 1-1.3 .9 .97 .97 0 0 1-.3 1.6 .97 .97 0 0 1-1.4-.8 .97 .97 0 0 1-1.5 .1 .97 .97 0 0 1 .4-1.5 .97 .97 0 0 1-.5-1.6zM173.1 175.7l.1-.1a1 1 0 0 1 1.4 .1 .97 .97 0 0 1 1.2-1.1 .97 .97 0 0 1 .6 1.5 .97 .97 0 0 1 1.3 .9 .97 .97 0 0 1-1.3 .9 .97 .97 0 0 1-.3 1.6 .97 .97 0 0 1-1.3-.8 .97 .97 0 0 1-1.6 .1 .97 .97 0 0 1 .4-1.5 .97 .97 0 0 1-.5-1.6zM41.5 189.7l.1-.1a1 1 0 0 1 1.4 .1 .97 .97 0 0 1 1.1-1.1 .97 .97 0 0 1 .7 1.5 .97 .97 0 0 1 1.3 .9 .97 .97 0 0 1-1.3 .9 .97 .97 0 0 1-.3 1.6 .97 .97 0 0 1-1.4-.8 .97 .97 0 0 1-1.5 .1 .97 .97 0 0 1 .4-1.5 .97 .97 0 0 1-.5-1.6zM42.1 180.8l.1-.1a1 1 0 0 1 1.4 .1 .97 .97 0 0 1 1.1-1 .97 .97 0 0 1 .7 1.4 .97 .97 0 0 1 1.3 .9 .97 .97 0 0 1-1.3 1 .97 .97 0 0 1-.3 1.5 .97 .97 0 0 1-1.4-.7 .97 .97 0 0 1-1.5 0 .97 .97 0 0 1 .4-1.5 .97 .97 0 0 1-.5-1.6zM49.6 192.3l.1-.1a1 1 0 0 1 1.4 .1 .97 .97 0 0 1 1.2-1 .97 .97 0 0 1 .6 1.4 .97 .97 0 0 1 1.3 .9 .97 .97 0 0 1-1.2 1 .97 .97 0 0 1-.3 1.5 .97 .97 0 0 1-1.4-.8 .97 .97 0 0 1-1.6 .1 .97 .97 0 0 1 .4-1.5 .97 .97 0 0 1-.5-1.6zM50.7 183.7l.1-.1a1 1 0 0 1 1.4 .1 .97 .97 0 0 1 1.2-1 .97 .97 0 0 1 .6 1.4 .97 .97 0 0 1 1.3 .9 .97 .97 0 0 1-1.3 .9 .97 .97 0 0 1-.3 1.6 .97 .97 0 0 1-1.3-.8 .97 .97 0 0 1-1.6 .1 .97 .97 0 0 1 .4-1.5 .97 .97 0 0 1-.5-1.6zM59.6 194.1l.1-.1a1 1 0 0 1 1.3 .1 .97 .97 0 0 1 1.2-1 .97 .97 0 0 1 .7 1.4 .97 .97 0 0 1 1.2 .9 .97 .97 0 0 1-1.2 .9 .97 .97 0 0 1-.3 1.6 .97 .97 0 0 1-1.4-.8 .97 .97 0 0 1-1.6 .1 .97 .97 0 0 1 .5-1.5 .97 .97 0 0 1-.5-1.6zM72.3 193v-.1a1 1 0 0 1 1.4 .1 .97 .97 0 0 1 1.2-1 .97 .97 0 0 1 .6 1.4 .97 .97 0 0 1 1.3 .9 .97 .97 0 0 1-1.2 1 .97 .97 0 0 1-.3 1.5 .97 .97 0 0 1-1.4-.7 .97 .97 0 0 1-1.6 0 .97 .97 0 0 1 .4-1.5 .97 .97 0 0 1-.4-1.6zM85.2 195.9l.1-.1a1 1 0 0 1 1.3 .1 .97 .97 0 0 1 1.2-1 .97 .97 0 0 1 .7 1.4 .97 .97 0 0 1 1.2 .9 .97 .97 0 0 1-1.2 .9 .97 .97 0 0 1-.3 1.6 .97 .97 0 0 1-1.4-.8 .97 .97 0 0 1-1.6 .1 .97 .97 0 0 1 .5-1.5 .97 .97 0 0 1-.5-1.6zM98 190.9l.1-.1a1 1 0 0 1 1.4 .1 .97 .97 0 0 1 1.1-1.1 .97 .97 0 0 1 .7 1.5 .97 .97 0 0 1 1.2 .9 .97 .97 0 0 1-1.2 .9 .97 .97 0 0 1-.3 1.6 .97 .97 0 0 1-1.4-.8 .97 .97 0 0 1-1.6 .1 .97 .97 0 0 1 .5-1.5 .97 .97 0 0 1-.5-1.6z"/>
<path d="M106.5 197l.1-.1a1 1 0 0 1 1.3 .1 .97 .97 0 0 1 1.2-1.1 .97 .97 0 0 1 .7 1.5 .97 .97 0 0 1 1.2 .9 .97 .97 0 0 1-1.2 .9 .97 .97 0 0 1-.3 1.6 .97 .97 0 0 1-1.4-.8 .97 .97 0 0 1-1.6 .1 .97 .97 0 0 1 .5-1.5 .97 .97 0 0 1-.5-1.6zM112.2 186.8l.1-.1a1 1 0 0 1 1.4 .1 .97 .97 0 0 1 1.2-1 .97 .97 0 0 1 .6 1.4 .97 .97 0 0 1 1.3 .9 .97 .97 0 0 1-1.3 .9 .97 .97 0 0 1-.3 1.6 .97 .97 0 0 1-1.3-.8 .97 .97 0 0 1-1.6 .1 .97 .97 0 0 1 .4-1.5 .97 .97 0 0 1-.5-1.6zM119.3 192.8l.1-.1a1 1 0 0 1 1.3 .1 .97 .97 0 0 1 1.2-1.1 .97 .97 0 0 1 .7 1.5 .97 .97 0 0 1 1.2 .9 .97 .97 0 0 1-1.2 .9 .97 .97 0 0 1-.3 1.6 .97 .97 0 0 1-1.4-.8 .97 .97 0 0 1-1.6 .1 .97 .97 0 0 1 .5-1.5 .97 .97 0 0 1-.5-1.6zM120.6 182.4l.1-.1a1 1 0 0 1 1.4 .1 .97 .97 0 0 1 1.1-1.1 .97 .97 0 0 1 .7 1.5 .97 .97 0 0 1 1.3 .9 .97 .97 0 0 1-1.3 .9 .97 .97 0 0 1-.3 1.6 .97 .97 0 0 1-1.4-.8 .97 .97 0 0 1-1.5 .1 .97 .97 0 0 1 .4-1.5 .97 .97 0 0 1-.5-1.6zM128 189.9l.1-.1a1 1 0 0 1 1.4 .1 .97 .97 0 0 1 1.2-1 .97 .97 0 0 1 .6 1.4 .97 .97 0 0 1 1.3 .9 .97 .97 0 0 1-1.3 1 .97 .97 0 0 1-.3 1.5 .97 .97 0 0 1-1.3-.7 .97 .97 0 0 1-1.6 0 .97 .97 0 0 1 .4-1.5 .97 .97 0 0 1-.5-1.6zM133.4 198.6h.1a1 1 0 0 1 1.4 .1 .97 .97 0 0 1 1.1-1.1 .97 .97 0 0 1 .7 1.4 .97 .97 0 0 1 1.3 .9 .97 .97 0 0 1-1.3 1 .97 .97 0 0 1-.3 1.5 .97 .97 0 0 1-1.4-.7 .97 .97 0 0 1-1.5 0 .97 .97 0 0 1 .4-1.5 .97 .97 0 0 1-.5-1.6zM167 199.7l.1-.1a1 1 0 0 1 1.4 .1 .97 .97 0 0 1 1.2-1 .97 .97 0 0 1 .6 1.4 .97 .97 0 0 1 1.3 .9 .97 .97 0 0 1-1.3 1 .97 .97 0 0 1-.3 1.5 .97 .97 0 0 1-1.3-.7 .97 .97 0 0 1-1.6 0 .97 .97 0 0 1 .4-1.5 .97 .97 0 0 1-.5-1.6zM172.8 188l.1-.1a1 1 0 0 1 1.3 .1 .97 .97 0 0 1 1.2-1 .97 .97 0 0 1 .6 1.4 .97 .97 0 0 1 1.3 .9 .97 .97 0 0 1-1.2 .9 .97 .97 0 0 1-.3 1.6 .97 .97 0 0 1-1.4-.8 .97 .97 0 0 1-1.6 .1 .97 .97 0 0 1 .5-1.5 .97 .97 0 0 1-.5-1.6zM45.3 202l.1-.1a1 1 0 0 1 1.4 .1 .97 .97 0 0 1 1.2-1 .97 .97 0 0 1 .6 1.4 .97 .97 0 0 1 1.3 .9 .97 .97 0 0 1-1.3 .9 .97 .97 0 0 1-.2 1.6 .97 .97 0 0 1-1.4-.8 .97 .97 0 0 1-1.6 .1 .97 .97 0 0 1 .4-1.5 .97 .97 0 0 1-.5-1.6zM54.7 201.5l.1-.1a1 1 0 0 1 1.3 .1 .97 .97 0 0 1 1.2-1 .97 .97 0 0 1 .7 1.4 .97 .97 0 0 1 1.2 .9 .97 .97 0 0 1-1.2 1 .97 .97 0 0 1-.3 1.5 .97 .97 0 0 1-1.4-.7 .97 .97 0 0 1-1.6 0 .97 .97 0 0 1 .5-1.5 .97 .97 0 0 1-.5-1.6zM62.9 203.1l.1-.1a1 1 0 0 1 1.4 .1 .97 .97 0 0 1 1.2-1.1 .97 .97 0 0 1 .6 1.5 .97 .97 0 0 1 1.3 .9 .97 .97 0 0 1-1.3 .9 .97 .97 0 0 1-.3 1.6 .97 .97 0 0 1-1.3-.8 .97 .97 0 0 1-1.6 .1 .97 .97 0 0 1 .4-1.5 .97 .97 0 0 1-.5-1.6zM76.6 200.6l.1-.1a1 1 0 0 1 1.3 .1 .97 .97 0 0 1 1.2-1.1 .97 .97 0 0 1 .6 1.5 .97 .97 0 0 1 1.3 .9 .97 .97 0 0 1-1.2 .9 .97 .97 0 0 1-.3 1.6 .97 .97 0 0 1-1.4-.8 .97 .97 0 0 1-1.6 .1 .97 .97 0 0 1 .5-1.6 .97 .97 0 0 1-.5-1.5z"/>
<path d="M92.4 200.3v-.1a1 1 0 0 1 1.4 .1 .97 .97 0 0 1 1.2-1 .97 .97 0 0 1 .6 1.4 .97 .97 0 0 1 1.3 .9 .97 .97 0 0 1-1.2 1 .97 .97 0 0 1-.3 1.5 .97 .97 0 0 1-1.4-.7 .97 .97 0 0 1-1.6 0 .97 .97 0 0 1 .4-1.5 .97 .97 0 0 1-.4-1.6zM124.7 200.1l.1-.1a1 1 0 0 1 1.3 .1 .97 .97 0 0 1 1.2-1.1 .97 .97 0 0 1 .6 1.5 .97 .97 0 0 1 1.3 .9 .97 .97 0 0 1-1.2 .9 .97 .97 0 0 1-.3 1.6 .97 .97 0 0 1-1.4-.8 .97 .97 0 0 1-1.6 .1 .97 .97 0 0 1 .5-1.5 .97 .97 0 0 1-.5-1.6zM132.3 208l.1-.1a1 1 0 0 1 1.4 .1 .97 .97 0 0 1 1.2-1.1 .97 .97 0 0 1 .6 1.5 .97 .97 0 0 1 1.3 .9 .97 .97 0 0 1-1.3 .9 .97 .97 0 0 1-.3 1.6 .97 .97 0 0 1-1.3-.8 .97 .97 0 0 1-1.6 .1 .97 .97 0 0 1 .4-1.5 .97 .97 0 0 1-.5-1.6zM142.9 204.6a1 1 0 0 1 1.4 0 .97 .97 0 0 1 1.2-1 .97 .97 0 0 1 .6 1.4 .97 .97 0 0 1 1.3 .9 .97 .97 0 0 1-1.2 1 .97 .97 0 0 1-.3 1.5 .97 .97 0 0 1-1.4-.7 .97 .97 0 0 1-1.6 0 .97 .97 0 0 1 .4-1.5 .97 .97 0 0 1-.4-1.6zM156.5 203.5h.1a1 1 0 0 1 1.4 .1 .97 .97 0 0 1 1.1-1.1 .97 .97 0 0 1 .7 1.4 .97 .97 0 0 1 1.3 1 .97 .97 0 0 1-1.3 .9 .97 .97 0 0 1-.3 1.5 .97 .97 0 0 1-1.4-.7 .97 .97 0 0 1-1.5 0 .97 .97 0 0 1 .4-1.5 .97 .97 0 0 1-.5-1.6z"/>
</g>
<!-- layer: ESTRADA -->
<g fill="none" stroke="#f00" stroke-width=".25">
<path d="M112.3 83.9l-2.4 4.4-4.2 6-5.8 7.5-71.9 71.7M113.6 84.7l-1 1.8M114.8 85.5l-2.4 4.3-4.2 6.3-5.9 7.6-72.1 71.8M84.6 119.2l-1.3 1.3M86.5 117.4l-1.3 1.2M88.4 115.5l-1.3 1.2M90.3 113.6l-1.3 1.2M92.1 111.7l-1.2 1.3M94 109.8l-1.2 1.3M95.9 107.9l-1.2 1.3M97.8 106.1l-1.3 1.2M99.7 104.2l-1.3 1.2"/>
<path d="M101 102.8l-.7 .8M63.8 139.9l-1.3 1.3M65.7 138.1l-1.3 1.2M67.6 136.2l-1.3 1.2M80.8 123l-1.3 1.3M82.7 121.1l-1.3 1.3M44.9 158.8l-1.3 1.2M46.8 156.9l-1.3 1.2M48.7 155l-1.3 1.3M50.6 153.1l-1.3 1.3M52.5 151.2l-1.3 1.3M54.4 149.4l-1.3 1.2"/>
<path d="M56.2 147.5l-1.2 1.2M58.1 145.6l-1.2 1.2M60 143.7l-1.2 1.3M61.9 141.8l-1.2 1.3M29.8 173.8l-.7 .7M31.7 171.9l-1.3 1.3M41.1 162.5l-1.2 1.3M43 160.6l-1.2 1.3"/>
</g>
<!-- layer: REDE_DE_LUZ -->
<g fill="none" stroke="#f0f" stroke-width=".25">
<path d="M128.4 97.5l-1 2.3M129 96.3h.1M130.5 92.9l-1 2.3M131.1 91.7h.1M132.5 88.6l-.9 1.9M118.7 118.5l-1.1 2.3M119.3 117.4h.1M122.1 111.4l-2.3 4.9M122.7 110.2h.1M124.2 106.7l-1 2.3M124.8 105.6h.1M126.3 102.1l-1 2.3"/>
<path d="M126.9 101h.1M110 136.9l-1.1 2.3M110.5 135.7h.1M112.2 132.3l-1.1 2.3M112.7 131.1h.1M114.4 127.7l-1.1 2.3M114.9 126.6h.1M116.5 123.1l-1.1 2.3M117.1 122h.1M101.2 155.2l-2.5 5M101.8 154.1h.1M103.4 150.6l-1.1 2.3"/>
<path d="M107.8 141.5l-1.1 2.2M108.3 140.3h.1M89.4 178.7l-2.8 5.8M90 177.6h.1M91.7 174.1l-1.2 2.3M92.2 173h.1M93.9 169.5l-1.1 2.3M94.4 168.4h.1M97.4 162.4l-2.4 4.9M98.1 161.3h.1M83.2 191.3l-1.5 2.9M83.8 190.1h.1"/>
<path d="M85.5 186.7l-1.2 2.3M86 185.6h.1"/>
</g>
<!-- layer: TEXTO -->
<path d="M162.1 171.3l5.9 .3h5.2" fill="none" stroke="#000" stroke-width=".25"/>
<!-- layer: QUADRO_DE_AREAS_CANA_ANTIGA -->
<path d="M150.2 26.9v2.7h22.7v-2.7h22.4" fill="none" stroke="#0000b8" stroke-width=".4"/>
<!-- layer: MALHA -->
<g fill="none" stroke="#808080" stroke-width=".25">
<path d="M30.3 10v143.1M90.3 10v86.3M150.3 10v6M10 42.3h21M68.1 42.3h82.1M195.3 42.3h4.7M150.3 67.6v21.8M10 102.3h73.2M165.3 102.3h34.7M10 162.3h19.6M183.4 162.3h16.6M30.3 183.5v80.1"/>
<path d="M90.3 210.4v53.2M150.3 211.6v52M10 222.3h190"/>
</g>
<!-- layer: MARGEM -->
<path d="M199.5 10.5l1-1v254.5l-1-.9z" fill="none" stroke="#0000b8" stroke-width=".18"/>
<path d="M199.5 10.5l1-1v254.5l-1-.9z" fill="#0000b8"/>
<path d="M9.5 9.5h191l-1 1h-189z" fill="none" stroke="#0000b8" stroke-width=".18"/>
<path d="M9.5 9.5h191l-1 1h-189z" fill="#0000b8"/>
<path d="M9.5 9.5l1 1v252.6l-1 .9z" fill="none" stroke="#0000b8" stroke-width=".18"/>
<path d="M9.5 9.5l1 1v252.6l-1 .9z" fill="#0000b8"/>
<path d="M9.5 264l1-.9h189l1 .9z" fill="none" stroke="#0000b8" stroke-width=".18"/>
<path d="M9.5 264l1-.9h189l1 .9z" fill="#0000b8"/>
<!-- layer: QUADRO_DE_AREAS_CANA_ANTIGA -->
<path d="M150.2 26.9v-10.9h45.1v10.9" fill="none" stroke="#0000b8" stroke-width=".4"/>
<path d="M150.2 18.7h45.1M161.5 18.7v8.2M172.9 18.7v8.2h-22.7M185.4 18.7v8.2M150.2 21.5h45.1M150.2 24.2h45.1" fill="none" stroke="#000" stroke-width=".25"/>
<!-- layer: QUADRO_DE_AREAS_CANA_2026 -->
<path d="M150.2 35h45.1v13.6h-22.4v2.7h-22.7z" fill="none" stroke="#0000b8" stroke-width=".4"/>
<path d="M150.2 37.7h45.1M161.5 37.7v10.9M172.9 37.7v10.9h-22.7M185.4 37.7v10.9M150.2 40.5h45.1M150.2 43.2h45.1M150.2 45.9h45.1" fill="none" stroke="#000" stroke-width=".25"/>
<!-- layer: QUADRO_DE_AREAS_COMPLEMENTARES -->
<path d="M150.2 62.2h35.2M171.6 62.2v5.4" fill="none" stroke="#000" stroke-width=".25"/>
<path d="M150.2 56.7h35.2v10.9h-35.2zM150.2 64.9h35.2" fill="none" stroke="#0000b8" stroke-width=".4"/>
<g font-size="2.4">
<text x="49.2" y="18.5">N</text>
<text x="33.1" y="34.7">W</text>
<text x="65" y="34.8">E</text>
<text x="49.4" y="51.2">S</text>
</g>
<g font-size="1.9">
<text x="43.1" y="28.6">NO</text>
<text x="54.9" y="28.5">NE</text>
<text x="43.2" y="40.2">SO</text>
<text x="54.9" y="40.2">SE</text>
</g>
<g font-size="1.8">
<text x="152.2" y="20.7">TALHÃO</text>
<text x="154.1" y="18">RELAÇÃO DE ÁREAS - CANA ANTIGA</text>
<text x="155.1" y="23.5">01</text>
<text x="162.2" y="20.7">ÁREA (ha)</text>
<text x="167.5" y="23.5">4,37</text>
<text x="174" y="20.7">VARIEDADE</text>
<text x="178.6" y="23.5">-</text>
<text x="186.2" y="20.7">DATA PL</text>
<text x="189.8" y="23.4">-</text>
<text x="153" y="28.9">TOTAL</text>
<text x="154.8" y="26.2">02</text>
<text x="166.5" y="28.9">10,00</text>
<text x="167.5" y="26.2">5,63</text>
<text x="178.6" y="26.2">-</text>
<text x="189.8" y="26.1">-</text>
<text x="152.2" y="39.7">TALHÃO</text>
<text x="155.1" y="37">RELAÇÃO DE ÁREAS - CANA 2026</text>
<text x="162.2" y="39.7">ÁREA (ha)</text>
<text x="174" y="39.7">VARIEDADE</text>
<text x="186.2" y="39.7">DATA PL</text>
<text x="154.8" y="45.2">04</text>
<text x="154.8" y="42.5">03</text>
<text x="154.8" y="47.9">05</text>
<text x="167.5" y="42.5">2,87</text>
<text x="167.5" y="47.9">2,58</text>
<text x="168.5" y="45.2">1,11</text>
<text x="178.6" y="42.5">-</text>
<text x="178.6" y="45.2">-</text>
<text x="178.6" y="47.9">-</text>
<text x="189.8" y="42.4">-</text>
<text x="189.8" y="45.1">-</text>
<text x="189.8" y="47.8">-</text>
<text x="153" y="50.6">TOTAL</text>
<text x="167.6" y="50.6">6,56</text>
<text x="157.9" y="58.7">RELAÇÃO DE ÁREAS</text>
<text x="155.7" y="64.2">DESCRIÇÃO</text>
<text x="159" y="61.5">COMPLEMENTARES</text>
<text x="173.5" y="64.2">ÁREA (ha)</text>
<text x="152.4" y="66.8">MATO</text>
<text x="178.7" y="67.1">0,09</text>
<text x="132.1" y="99.9">1032-SANTO ANTONIO</text>
<text x="97.3" y="102.8" transform="rotate(-53 97.3 102.8)">CAMPO FLORIDO-MG -&gt;</text>
<text x="129" y="102">ADEMIR FERREIRA DE MELLO</text>
<text x="64.4" y="135.6" transform="rotate(-45 64.4 135.6)">RODOVIA -MGC 455</text>
<text x="96.2" y="134.2">01</text>
<text x="127" y="138.6">02</text>
<text x="27.8" y="172.4" transform="rotate(-45 27.8 172.4)">&lt;- PIRAJUBA-M G</text>
<text x="69.3" y="173.4">03</text>
<text x="168.3" y="170.9">MATO</text>
<text x="98" y="177.5">04</text>
<text x="148.1" y="183">05</text>
<text x="176.2" y="258.3">Lat.: 19°48'51.07&quot;S</text>
<text x="176.2" y="260.7">Long.: 48°35'1.66&quot;O</text>
<text x="35.3" y="268.9">PROPRIEDADE:</text>
<text x="105.8" y="269.6">CANA 2026:</text>
<text x="139.2" y="269.6">6,56</text>
<text x="145.2" y="269">Desenhado por:</text>
<text x="167.1" y="269">Data:</text>
<text x="181.9" y="269">Núcleo:</text>
<text x="35.3" y="271">699 - FAZENDA BOA ESPERANÇA</text>
<text x="35.3" y="273.9">PROPRIETÁRIO:</text>
<text x="105.8" y="273.4">CARREADOR 2026:</text>
<text x="139" y="273.4">0,64</text>
<text x="145.2" y="274">Atualizado por:</text>
<text x="145.4" y="271">DOUGLAS WISTERSON</text>
<text x="166.7" y="271">26/05/2026</text>
<text x="167.1" y="274">Data:</text>
<text x="182.5" y="274.9">CAMPO FLORIDO</text>
<text x="189.3" y="272.5">02</text>
<text x="35.3" y="276">ADEMIR FERREIRA DE MELLO</text>
<text x="35.3" y="281.2">ADEMIR FERREIRA DE MELLO</text>
<text x="35.3" y="279.1">FORNECEDOR:</text>
<text x="103.9" y="278.6" transform="rotate(-90 103.9 278.6)">(ha)</text>
<text x="105.8" y="277.4">CANA ANTIGA:</text>
<text x="105.8" y="281.5">CARREADOR ANTIGO:</text>
<text x="138.1" y="277.4">10,00</text>
<text x="139.1" y="281.5">0,40</text>
<text x="145.2" y="279.1">Engenheiro Agrimensor:</text>
<text x="145.4" y="281.2">DANIEL CÉSAR DA SILVA</text>
<text x="145.4" y="276">-</text>
<text x="166.7" y="276">-</text>
<text x="35.3" y="283.8">ÁREA TOTAL:</text>
<text x="35.3" y="285.9">17,69 Hectares</text>
<text x="101.5" y="285.9" transform="rotate(-90 101.5 285.9)">QUADRO DE ÁREAS</text>
<text x="105.8" y="285.5">COMPLEMENTARES:</text>
<text x="139.2" y="285.5">0,09</text>
<text x="145.2" y="283.9">Municipio:</text>
<text x="145.4" y="286">CAMPO FLORIDO-MG</text>
<text x="166.8" y="283.9">Escala:</text>
<text x="167" y="286">1 : 5.000</text>
<text x="181.9" y="283.9">Data Levant.:</text>
<text x="182.1" y="286">18/05/2026</text>
<text x="157" y="290.4">Obs.: Conferido perímetro georreferenciado.</text>
<text x="157" y="292.5">Datum Sirgas2000 / UTM zona 22S (CM 51W)</text>
</g>
<g font-size="1.8" fill="#808080">
<text x="11.6" y="41.4">N(Y):7.807.800,00</text>
<text x="11.6" y="101.4">N(Y):7.807.500,00</text>
<text x="11.6" y="161.4">N(Y):7.807.200,00</text>
<text x="11.6" y="221.4">N(Y):7.806.900,00</text>
<text x="29.1" y="262" transform="rotate(-90 29.1 262)">E(X):752.700,00</text>
<text x="89.1" y="262" transform="rotate(-90 89.1 262)">E(X):753.000,00</text>
<text x="149.1" y="262" transform="rotate(-90 149.1 262)">E(X):753.300,00</text>
</g>
<text font-size="1.8" fill="#f0f" x="101.3" y="151.8" transform="rotate(-65 101.3 151.8)">REDE DE LUZ</text>
<text font-size="1.3" x="12.1" y="284.8">LEVANTAMENTO TOPOGRÁFICO</text>
<text font-size="1.1" fill="#989898" x="23.1" y="279.1">Filial Campo Florido</text>
</svg>
